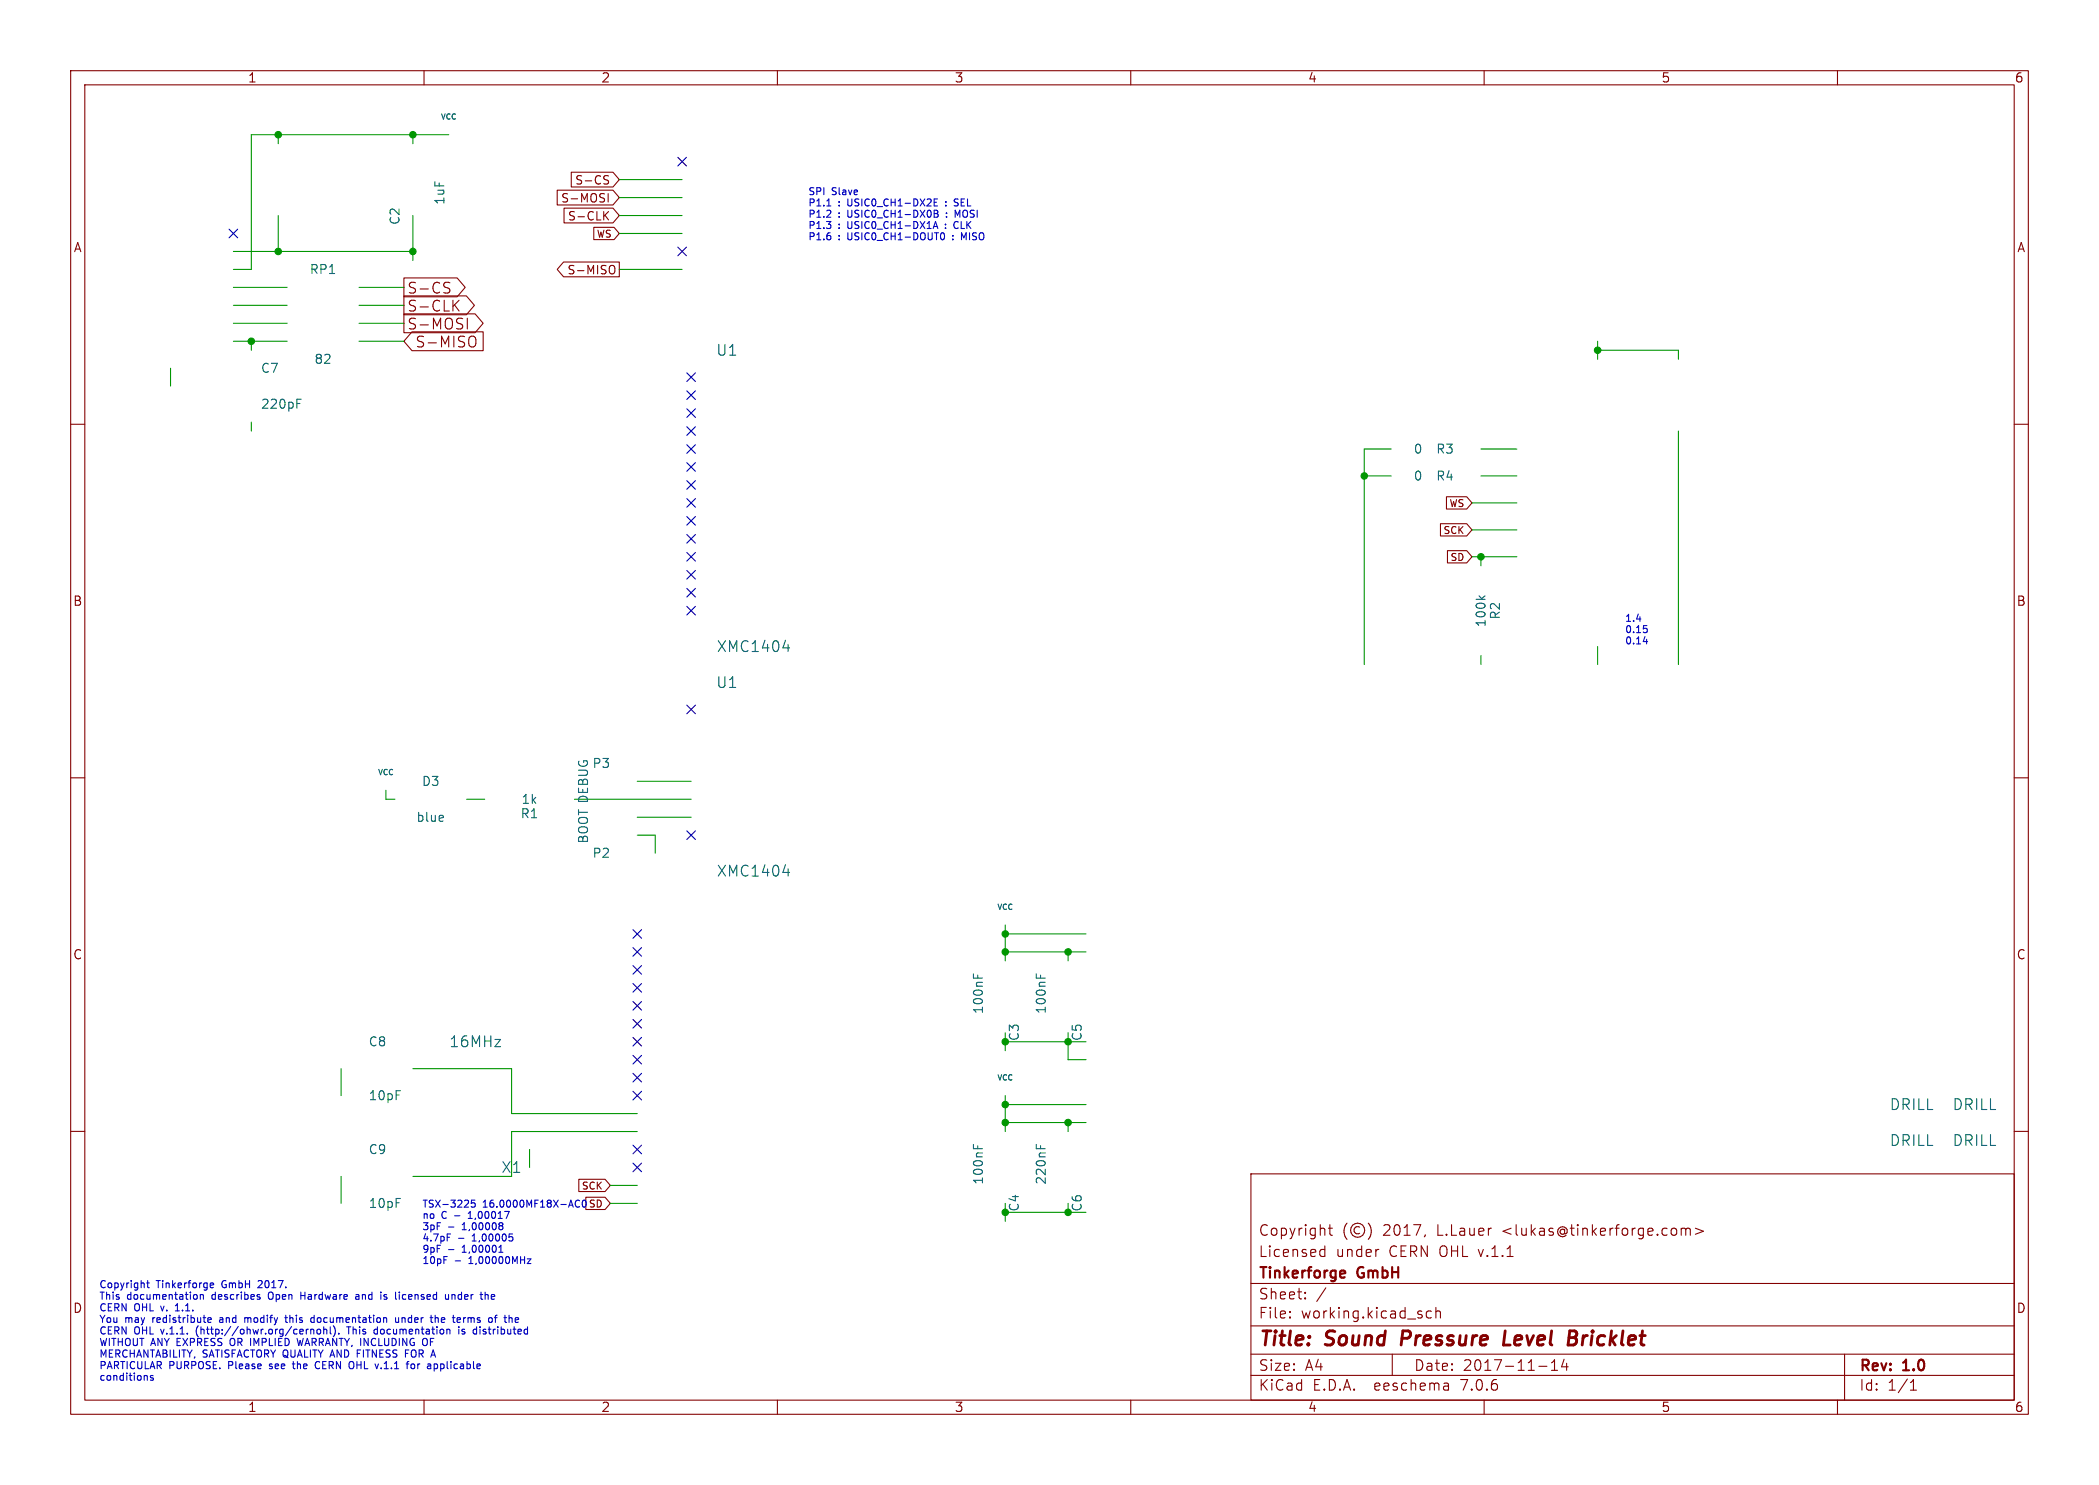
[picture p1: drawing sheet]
<svg xmlns="http://www.w3.org/2000/svg" width="297mm" height="210mm" viewBox="0 0 297 210" stroke-linecap="round" stroke-linejoin="round" font-family="sans-serif">
<g fill="none" stroke="#840000" stroke-width=".15">
<path d="M10 10h277v190h-277zM12 12h273v186h-273zM60 10v2M110 10v2M160 10v2M210 10v2M260 10v2M57.1 39.3h7.6l1.1 1.3-1.1 1.4h-7.6zM63.1 39.9l.6 .1M78.8 26.9h7.9l.9 1-.9 1.1h-7.9zM79.7 37.1h7.9v2h-7.9l-.9-1zM79.8 29.4h6.9l.9 1.1-.9 1h-6.9z"/>
<path d="M80.8 24.4h5.9l.9 1-.9 1h-5.9zM84 32.2h2.9l.7 .8-.7 .9h-2.9zM85.6 30.4l.5 .7M85.7 25.4l.3 .1 .1 .3-.2 .2h-.3M85.7 24.8l.4 .1M86.1 27.4v1.2M86.1 29.9l-.7 .7M86.5 37.5a.4 .4 0 0 1 .5 .4v.4a.4 .4 0 0 1-.5 .4M10 60h2M57.1 41.8h8.9l1.1 1.4-1.1 1.3h-8.9zM57.1 44.4h10.1l1.2 1.3-1.2 1.4h-10.1zM58.3 46.9h10.1v2.7h-10.1l-1.2-1.3z"/>
<path d="M63.1 40.6a.56 .56 0 0 1 .6 .4l-.2 .4h-.5M64.3 43.1l.7 .9M65 42.5l-.9 .8M66.1 45v1.5M66.7 47.5a.51 .51 0 0 1 .6 .5v.6a.51 .51 0 0 1-.6 .5M285 60h2M203.8 74.1h3.7l.8 .8-.8 .9h-3.7zM204.7 70.3h2.8l.8 .8-.8 .9h-2.8zM204.8 77.9h2.7l.8 .8-.8 .9h-2.7zM10 110h2M285 110h2M10 160h2"/>
<path d="M285 160h2M81.9 166.8h3.7l.8 .8-.8 .9h-3.7zM82.9 169.3h2.7l.8 .9-.8 .8h-2.7zM177 166h108v32h-108zM186.9 177.6l.1 .1 .5-.1M186.9 176.8l.1-.1 .5 .1M187.5 176.2v1.5M188 173.7h.5M188.2 173.2v1.3v.1l.3 .1M190.6 173a1.72 1.72 0 0 0 0 2.3M192.4 173.6a.52 .52 0 0 0-.8 .4 .52 .52 0 0 0 .8 .4M193.6 173a1.72 1.72 0 0 1 0 2.3"/>
<path d="M195 176.7h.1M201.7 174.6l-.2 .3M237.9 173.8a.37 .37 0 0 1 .6 .1M237.9 173.7v1M238.5 173.9l.2-.2 .4 .1 .1 .9M238.5 173.9v.8M239.9 173.7l1.1 .4-1.1 .5M60 198v2M110 198v2M160 198v2M177 194.5h108M177 191.5h108"/>
<path d="M177 187.5h108M177 181.5h108M182.5 186.3h.1l-.1 .1M182.5 186.3v.1M182.5 185.5v.1M182.5 185.5h.1l-.1 .1M184.7 183.6v.1M184.7 183.6h-.1l.1 .1M184.7 182.8v.1M184.7 182.8h-.1l.1 .1M187.6 182.1l-1.3 2M197 191.5v3"/>
<path d="M202.5 185.5l-.4-.1-.3 .3v.4l.2 .2 .1 .1 .4-.1M203.2 185.5a.37 .37 0 0 1 .6 .1v.8M203.2 184.9v1.5M204.9 195.7l.1 .9M205 196.5l-.2 .1M205 196h-.2M210 198v2M217.7 193.2h1.2M219.5 193.8h.9M219.5 192.7l.5-.4v1.5M221.3 192.2l-.3 1.1h.9M221.7 192.8v1"/>
<path d="M260 198v2M261 191.5v6.5M270.3 196.6h.9M270.3 195.5l.4-.4v1.5"/>
<circle cx="192.1" cy="174" r="1"/>
</g>
<path d="M198.5 188.2l-.2 2M213 188.2l-.3 2h1M222.1 188.2h.7a.49 .49 0 0 1 .3 .5 .49 .49 0 0 1-.4 .5l.2 .1a.58 .58 0 0 1-.3 .9" fill="none" stroke="#840000" stroke-width=".4"/>
<path d="M190.1 179.7l.2 .1v.2l-.7 .2M190.3 180.6l-.2 .1" fill="none" stroke="#840000" stroke-width=".3"/>
<g fill="none" stroke="#0000c2" stroke-width=".15">
<path d="M116.9 30.7h.7M117 29.1h.6M117.5 29.8v.4M132 32.3l.4-1 .3 1M132.1 32h.5M132.2 28.6h.3M132.2 29.7l.5 .1v.2l-.2 .2M132.2 30.2h.3M132.5 30.2l.2 .2v.2l-.5 .1M132.7 28.1h-.5v1h.5M133.2 33l.1-.1a.53 .53 0 0 1 .4 .5 .53 .53 0 0 1-.4 .5h-.1M133.8 32.2v.1"/>
<path d="M133.8 31.7v.1M133.8 29v.1M133.8 28.5v.1M133.9 30.6v.1M133.9 30.1v.1M134.8 33.8v.1M134.8 33.3v.1M135 29.1h.4M135.3 31.3a.53 .53 0 0 0-.3 .5 .53 .53 0 0 0 .3 .5M135.4 28.1h-.2l-.2 .2 .1 .3 .3 .1M135.5 30.4l-.3-.7v1M136.4 33.6l-.3-.7v1"/>
<path d="M232.5 90.7h.6M232.6 88.5h.4M232.9 88.9l.2 .1v.3l-.2 .2M62.8 177.7h.5M63.3 174.5h.5M66.3 172.3h.5M66.4 171.5l-.1 .1M67.2 169.7h-.5v.5l.1-.1 .3 .1 .1 .1v.3l-.1 .1-.4-.1M70.6 177.1h.6M70.9 176.1v1M71.2 173.1l-.2 .2 .1 .1 .1 .3-.2 .2M72.1 174.5h.4"/>
<path d="M72.4 174.9l.2 .2v.2l-.2 .2M74.6 178h.5l-.5 .7h.5M82 169.8a.47 .47 0 0 0-.6 .4 .47 .47 0 0 0 .4 .5l.2-.1M82.8 169.8l-.1-.1a.53 .53 0 0 0-.3 .5 .53 .53 0 0 0 .3 .5h.1M20.7 194.5l.1 .2v.5M20.7 181.4h.4M20.9 181.1v.9l.2 .1M21.7 194.6l-.3-.1-.1 .2v.1l.4 .1v.2h-.4M24.8 185.4h.6M25 184.5l-.2 .2M27.6 183.1h.2l.1 .2v.4h-.3M27.8 187.9v.7"/>
<path d="M28.3 183.2l.2-.1h.2l.1 .6M28.3 183.1v.6M29.4 186.7l.5-.1-.1-.2-.2-.1-.2 .2 .1 .5h.3M29.7 181.6l.2-.2h.2l.1 .2v.1l-.5 .1M29.7 182l.2 .1h.3M31.1 186.7v.3M32.6 189.4v.7M34.6 186.3v.7M34.9 186.3l-.3 .1M36.6 181.1l-.1 .1M36.7 183.4l.1 .2-.1 .1M36.7 183.1h.1"/>
<path d="M37.1 181.5l-.6 .6h.6M38 182.9v.7M38.1 193.5l.1 .1M38.2 192.9v.3M40.3 186.3h.4M40.4 186v.9l.3 .1M41.4 192.9h.3M41.5 192.5v.9l.2 .2M42 189.3l.3 1 .2-.7 .2 .7M42.6 182.7v1M42.6 183.2h.5M44 186.8l.2 .2h.3"/>
<path d="M44 188v.7M44 188.1l.1-.1h.3v.7M44.5 186.4l-.3-.1-.2 .2M44.5 186v1M44.8 192.6a.5 .5 0 0 0-.2 .6 .5 .5 0 0 0 .6 .3M44.9 188h.3l.2 .2v.3l-.2 .2-.3-.1-.1-.1zM45.8 188.1l.2-.1h.2v.7M45.8 187.6v1.1M46.7 187.6v.9l.2 .2M47.2 187.5a1.19 1.19 0 0 1 0 1.5M47.9 188.6v.1M49.3 187.6v1.1"/>
<path d="M49.9 192.6a.72 .72 0 0 1 0 .9M50.4 183.1h.3l.1 .6M50.5 191.4h.4M50.8 183.3l-.3 .1-.2 .1 .2 .2h.3M53 188.6l.1 .1 .3-.1M53.4 188h-.3l-.1 .1M53.4 187.6v1.1M54.3 183.7h.4M54.7 183.1h-.2l-.2 .1 .1 .2 .3 .1M56 186.3v.7h.3l.1-.1M56.4 186.3v.7M56.5 182.7v.1"/>
<path d="M56.9 186.3v.7M57 183.1l-.1 .2 .1 .4M57 186.3l-.1 .1M57.4 191.4h.3M58.2 192.9h.3l.2 .2v.3l-.2 .2-.3-.1-.1-.1zM60.3 189.3a.72 .72 0 0 1 0 .9M61.4 192.9h.3l.2 .2-.1 .4h-.4M61.6 186.4l.1-.1 .3 .1v.6M61.6 186v1M63 183.1l.1 .6h.2h.2M63.5 183.1v.6M63.5 188l.2 .1v.6"/>
<path d="M64 183.1v.6M64.3 183.1h-.2l-.1 .1M64.9 187.6v.1M64.9 188v.7M65 186.3l.2 .3-.5 .1M65.1 187h-.1M65.4 188.6h.3M65.6 186.3v.7M65.6 186.4v.1M65.7 188h-.2l-.1 .1v.2l.3 .1M67.9 187.6v.1M67.9 188v.7"/>
<path d="M68.8 183.1l.3 .1v.5M69.6 183.1v.6M70 186.3h.3M70 183.3l-.5 .1M70.3 186l-.2 .1v.9M72.9 187h.4M72.9 186.4l.3-.1 .2 .3-.5 .1"/>
</g>
<g fill="none" stroke="#009600" stroke-width=".15">
<path d="M39.4 19.1v1.2M58.4 19.1v1.2M63.5 19.1h-27.9v19h-2.6M33 35.6h25.4M39.4 30.5v5.1M58.4 30.5v6.3M87.6 38.1h8.9M87.6 33h8.9M87.6 25.4h8.9M87.6 30.5h8.9M87.6 27.9h8.9M24.1 52.1v2.5"/>
<path d="M33 43.2h7.6M33 40.6h7.6M33 45.7h7.6M33 48.3h7.6M35.6 48.3v1.2M35.6 59.7v1.3M50.8 43.2h6.3M50.8 40.6h6.3M50.8 45.7h6.3M50.8 48.3h6.3M226.1 49.5h11.4v1.3M226.1 48.3v2.5"/>
<path d="M193 67.3h3.8M196.8 63.5h-3.8v30.5M208.3 78.7h6.3M208.3 74.9h6.3M208.3 71.1h6.3M209.5 78.7v1.3M209.5 67.3h5.1M209.5 63.5h5.1M237.5 61v33M209.5 92.7v1.3M226.1 91.4v2.6M54.6 111.8v1.2h1.3"/>
<path d="M66 113h2.6M81.3 113h16.5M90.2 115.6h7.6M90.2 110.5h7.6M90.2 118.1h2.5v2.6M142.2 134.6h11.5M142.2 130.8v5.1M142.2 132.1h11.5M151.1 134.6v1.3M48.3 151.1v3.8M58.4 151.1h14v6.4h17.8M142.2 146.1v2.5"/>
<path d="M142.2 154.9v5.1M142.2 147.3h11.5M142.2 158.8h11.5M142.2 156.2h11.5M151.1 146.1v3.8h2.6M151.1 158.8v1.2M48.3 166.4v3.8M74.9 162.6v2.5M86.4 167.6h3.8M86.4 170.2h3.8M90.2 160h-17.8v6.4h-14M142.2 170.2v2.5"/>
<path d="M142.2 171.5h11.5M151.1 170.2v1.3"/>
</g>
<g fill="none" stroke="#000084" stroke-width=".15">
<path d="M32.4 32.4l1.2 1.2M33.6 32.4l-1.2 1.2M95.9 35l1.2 1.2M95.9 22.3l1.2 1.2M97.1 35l-1.2 1.2M97.1 22.3l-1.2 1.2M97.2 52.7l1.2 1.2M97.2 55.3l1.2 1.2M97.2 57.8l1.2 1.2M98.4 52.7l-1.2 1.2M98.4 55.3l-1.2 1.2M98.4 57.8l-1.2 1.2"/>
<path d="M97.2 70.5l1.2 1.2M97.2 62.9l1.2 1.2M97.2 60.4l1.2 1.2M97.2 73.1l1.2 1.2M97.2 68l1.2 1.2M97.2 65.4l1.2 1.2M97.2 75.6l1.2 1.2M97.2 78.1l1.2 1.2M98.4 70.5l-1.2 1.2M98.4 62.9l-1.2 1.2M98.4 60.4l-1.2 1.2M98.4 73.1l-1.2 1.2"/>
<path d="M98.4 68l-1.2 1.2M98.4 65.4l-1.2 1.2M98.4 75.6l-1.2 1.2M98.4 78.1l-1.2 1.2M97.2 80.7l1.2 1.2M97.2 99.7l1.2 1.2M97.2 83.2l1.2 1.2M97.2 85.8l1.2 1.2M98.4 80.7l-1.2 1.2M98.4 99.7l-1.2 1.2M98.4 83.2l-1.2 1.2M98.4 85.8l-1.2 1.2"/>
<path d="M97.2 117.5l1.2 1.2M98.4 117.5l-1.2 1.2M89.6 131.5l1.2 1.2M89.6 139.1l1.2 1.2M89.6 134l1.2 1.2M89.6 136.6l1.2 1.2M90.8 131.5l-1.2 1.2M90.8 139.1l-1.2 1.2M90.8 134l-1.2 1.2M90.8 136.6l-1.2 1.2M89.6 144.2l1.2 1.2M89.6 154.3l1.2 1.2"/>
<path d="M89.6 151.8l1.2 1.2M89.6 149.3l1.2 1.2M89.6 146.7l1.2 1.2M89.6 141.6l1.2 1.2M90.8 144.2l-1.2 1.2M90.8 154.3l-1.2 1.2M90.8 151.8l-1.2 1.2M90.8 149.3l-1.2 1.2M90.8 146.7l-1.2 1.2M90.8 141.6l-1.2 1.2M89.6 162l1.2 1.2M89.6 164.5l1.2 1.2"/>
<path d="M90.8 162l-1.2 1.2M90.8 164.5l-1.2 1.2"/>
</g>
<g fill="none" stroke="#006464" stroke-width=".15">
<path d="M42 57.1h.4M42 56.5h.6M110.8 91.6h.9M111.5 91.1v1M209.3 84.3l.5 .5M210.1 84.3l-.5 .3M62.7 115.4v.2l-.6 .1M110.8 123.4h.9M111.5 122.9v1M137.7 137.7v.6M138.3 137.9v.4M146.6 137.7v.6"/>
<path d="M147.2 137.9v.4M137.7 161.8v.6M138.3 162v.4M146.6 161.8v.6M147.2 162v.4"/>
</g>
<g fill="#009600" stroke="#009600" stroke-width=".15">
<circle cx="142.2" cy="158.8" r=".46"/>
<circle cx="142.2" cy="156.2" r=".46"/>
<circle cx="58.4" cy="19.1" r=".46"/>
<circle cx="39.4" cy="35.6" r=".46"/>
<circle cx="58.4" cy="35.6" r=".46"/>
<circle cx="35.6" cy="48.3" r=".46"/>
<circle cx="39.4" cy="19.1" r=".46"/>
<circle cx="193" cy="67.3" r=".46"/>
<circle cx="209.5" cy="78.7" r=".46"/>
<circle cx="151.1" cy="134.6" r=".46"/>
<circle cx="226.1" cy="49.5" r=".46"/>
<circle cx="151.1" cy="147.3" r=".46"/>
<circle cx="142.2" cy="147.3" r=".46"/>
<circle cx="151.1" cy="171.5" r=".46"/>
<circle cx="142.2" cy="171.5" r=".46"/>
<circle cx="151.1" cy="158.8" r=".46"/>
<circle cx="142.2" cy="134.6" r=".46"/>
<circle cx="142.2" cy="132.1" r=".46"/>
</g>
<g font-size="2.8" fill="#840000">
<text x="178" y="190.9">Title:</text>
<text x="187.7" y="190.9">Sound</text>
<text x="199.1" y="190.9">Pressure</text>
<text x="214.4" y="190.9">Level</text>
<text x="224.3" y="190.9">Bricklet</text>
</g>
<g font-size="2.1" fill="#840000">
<text x="57.5" y="41.7">S-CS</text>
<text x="57.5" y="44.3">S-CLK</text>
<text x="57.5" y="46.8">S-MOSI</text>
<text x="58.7" y="49.4">S-MISO</text>
<text x="178" y="178">Licensed</text>
<text x="178" y="175">Copyright</text>
<text x="189" y="178">under</text>
<text x="195.7" y="175">2017,</text>
<text x="196.6" y="178">CERN OHL v.1.1</text>
<text x="203.5" y="175">L.Lauer</text>
<text x="212.8" y="175">&lt;lukas@tinkerforge.com&gt;</text>
<text x="178" y="184">Sheet:</text>
<text x="178" y="181.2">Tinkerforge</text>
<text x="192.2" y="181.2">GmbH</text>
<text x="178" y="186.7">File:</text>
<text x="184.1" y="186.7">working.kicad_sch</text>
<text x="178" y="196.9">KiCad</text>
<text x="178" y="194.1">Size:</text>
<text x="184.7" y="194.1">A4</text>
<text x="185.7" y="196.9">E.D.A.</text>
<text x="194.6" y="196.9">eeschema</text>
<text x="200" y="194.1">Date:</text>
<text x="207" y="196.9">7.0.6</text>
<text x="207" y="194.1">2017-11-14</text>
<text x="263" y="194.3">Rev:</text>
<text x="263" y="196.9">Id:</text>
<text x="267.1" y="196.9">1/1</text>
<text x="269.4" y="194.3">1.0</text>
</g>
<g font-size="2.1" fill="#006464">
<text x="101.3" y="50.5">U1</text>
<text x="101.3" y="92.4">XMC1404</text>
<text x="101.3" y="97.5">U1</text>
<text x="101.3" y="124.2">XMC1404</text>
<text x="63.5" y="148.3">16MHz</text>
<text x="267.3" y="157.2">DRILL</text>
<text x="276.2" y="157.2">DRILL</text>
<text x="70.9" y="166.1">X1</text>
<text x="267.3" y="162.3">DRILL</text>
<text x="276.2" y="162.3">DRILL</text>
</g>
<g font-size="1.8" fill="#840000">
<text x="35" y="11.9">1</text>
<text x="85" y="11.9">2</text>
<text x="135" y="11.9">3</text>
<text x="185" y="11.9">4</text>
<text x="235" y="11.9">5</text>
<text x="285" y="11.9">6</text>
<text x="10.3" y="35.9">A</text>
<text x="285.3" y="35.9">A</text>
<text x="10.3" y="85.9">B</text>
<text x="285.3" y="85.9">B</text>
<text x="10.3" y="135.9">C</text>
<text x="285.3" y="135.9">C</text>
<text x="10.3" y="185.9">D</text>
<text x="285.3" y="185.9">D</text>
<text x="35" y="199.9">1</text>
<text x="85" y="199.9">2</text>
<text x="135" y="199.9">3</text>
<text x="185" y="199.9">4</text>
<text x="235" y="199.9">5</text>
<text x="285" y="199.9">6</text>
</g>
<g font-size="1.8" fill="#006464">
<text x="63.1" y="29.1" transform="rotate(-90 63.1 29.1)">1uF</text>
<text x="56.7" y="31.9" transform="rotate(-90 56.7 31.9)">C2</text>
<text x="43.7" y="39">RP1</text>
<text x="36.8" y="52.9">C7</text>
<text x="44.4" y="51.7">82</text>
<text x="36.8" y="58">220pF</text>
<text x="200" y="64.4">0</text>
<text x="203.1" y="64.4">R3</text>
<text x="200" y="68.2">0</text>
<text x="203.1" y="68.2">R4</text>
<text x="210.4" y="88.8" transform="rotate(-90 210.4 88.8)">100k</text>
<text x="212.4" y="87.7" transform="rotate(-90 212.4 87.7)">R2</text>
<text x="59.6" y="111.4">D3</text>
<text x="73.7" y="113.9">1k</text>
<text x="83.7" y="108.8">P3</text>
<text x="58.8" y="116.4">blue</text>
<text x="73.6" y="115.9">R1</text>
<text x="83.4" y="119.4" transform="rotate(-90 83.4 119.4)">BOOT DEBUG</text>
<text x="83.7" y="121.5">P2</text>
<text x="139.3" y="143.5" transform="rotate(-90 139.3 143.5)">100nF</text>
<text x="148.2" y="143.5" transform="rotate(-90 148.2 143.5)">100nF</text>
<text x="52.1" y="148.2">C8</text>
<text x="144.4" y="147.3" transform="rotate(-90 144.4 147.3)">C3</text>
<text x="153.3" y="147.3" transform="rotate(-90 153.3 147.3)">C5</text>
<text x="52.1" y="155.8">10pF</text>
<text x="52.1" y="163.4">C9</text>
<text x="139.3" y="167.6" transform="rotate(-90 139.3 167.6)">100nF</text>
<text x="148.2" y="167.6" transform="rotate(-90 148.2 167.6)">220nF</text>
<text x="52.1" y="171">10pF</text>
<text x="144.4" y="171.4" transform="rotate(-90 144.4 171.4)">C4</text>
<text x="153.3" y="171.4" transform="rotate(-90 153.3 171.4)">C6</text>
</g>
<g font-size="1.7" fill="#840000">
<text x="79.3" y="28.9">S-MOSI</text>
<text x="81.3" y="26.3">S-CS</text>
<text x="80.2" y="31.4">S-CLK</text>
<text x="80.2" y="39">S-MISO</text>
</g>
<g font-size="1.4" fill="#0000c2">
<text x="114.3" y="27.7">SPI</text>
<text x="114.3" y="29.3">P1.1</text>
<text x="117.7" y="27.7">Slave</text>
<text x="118.7" y="29.3">:</text>
<text x="120.1" y="29.3">USIC0_CH1-DX2E</text>
<text x="135.8" y="29.3">SEL</text>
<text x="114.3" y="30.9">P1.2</text>
<text x="114.3" y="32.4">P1.3</text>
<text x="114.3" y="34">P1.6</text>
<text x="118.7" y="30.9">:</text>
<text x="118.7" y="32.4">:</text>
<text x="118.7" y="34">:</text>
<text x="120.1" y="30.9">USIC0_CH1-DX0B</text>
<text x="120.1" y="32.4">USIC0_CH1-DX1A</text>
<text x="120.1" y="34">USIC0_CH1-DOUT0</text>
<text x="135.7" y="32.4">CLK</text>
<text x="135.9" y="30.9">MOSI</text>
<text x="136.8" y="34">MISO</text>
<text x="229.9" y="88">1.4</text>
<text x="229.9" y="89.6">0.15</text>
<text x="229.9" y="91.2">0.14</text>
<text x="59.7" y="170.8">TSX-3225</text>
<text x="59.7" y="172.4">no</text>
<text x="62.5" y="172.4">C</text>
<text x="64.5" y="172.4">-</text>
<text x="66.7" y="172.4">1,00017</text>
<text x="68.3" y="170.8">16.0000MF18X-AC0</text>
<text x="83.2" y="171">SD</text>
<text x="59.7" y="174">3pF</text>
<text x="59.7" y="175.6">4.7pF</text>
<text x="59.7" y="177.2">9pF</text>
<text x="59.7" y="178.8">10pF</text>
<text x="63.4" y="174">-</text>
<text x="63.4" y="177.2">-</text>
<text x="64.3" y="178.8">-</text>
<text x="64.8" y="175.6">-</text>
<text x="65.6" y="174">1,00008</text>
<text x="65.6" y="177.2">1,00001</text>
<text x="66.6" y="178.8">1,00000MHz</text>
<text x="67" y="175.6">1,00005</text>
<text x="14" y="182.2">Copyright</text>
<text x="14" y="183.9">This</text>
<text x="14" y="185.5">CERN</text>
<text x="18" y="183.9">documentation</text>
<text x="19" y="185.5">OHL</text>
<text x="22.2" y="182.2">Tinkerforge</text>
<text x="23" y="185.5">v.</text>
<text x="25.3" y="185.5">1.1.</text>
<text x="30.2" y="183.9">describes</text>
<text x="31.6" y="182.2">GmbH</text>
<text x="37" y="182.2">2017.</text>
<text x="38.4" y="183.9">Open</text>
<text x="43.2" y="183.9">Hardware</text>
<text x="51.3" y="183.9">and</text>
<text x="55.1" y="183.9">is</text>
<text x="57.4" y="183.9">licensed</text>
<text x="64.7" y="183.9">under</text>
<text x="70" y="183.9">the</text>
<text x="14" y="187.2">You</text>
<text x="14" y="188.8">CERN</text>
<text x="14" y="190.4">WITHOUT ANY EXPRESS</text>
<text x="17.7" y="187.2">may</text>
<text x="19" y="188.8">OHL</text>
<text x="21.8" y="187.2">redistribute</text>
<text x="23" y="188.8">v.1.1.</text>
<text x="28.2" y="188.8">(http://ohwr.org/cernohl).</text>
<text x="31.5" y="187.2">and</text>
<text x="33" y="190.4">OR IMPLIED</text>
<text x="35.3" y="187.2">modify</text>
<text x="41.4" y="187.2">this</text>
<text x="43.1" y="190.4">WARRANTY, INCLUDING</text>
<text x="45.2" y="187.2">documentation</text>
<text x="49.9" y="188.8">This</text>
<text x="53.9" y="188.8">documentation</text>
<text x="57.4" y="187.2">under</text>
<text x="61.3" y="190.4">OF</text>
<text x="62.7" y="187.2">the</text>
<text x="66.1" y="187.2">terms</text>
<text x="66.1" y="188.8">is</text>
<text x="68.4" y="188.8">distributed</text>
<text x="71.4" y="187.2">of</text>
<text x="14" y="192.1">MERCHANTABILITY,</text>
<text x="14" y="193.7">PARTICULAR</text>
<text x="14" y="195.3">conditions</text>
<text x="23.9" y="193.7">PURPOSE.</text>
<text x="28.7" y="192.1">SATISFACTORY QUALITY AND</text>
<text x="32.5" y="193.7">Please</text>
<text x="38.6" y="193.7">see</text>
<text x="42.2" y="193.7">the</text>
<text x="45.6" y="193.7">CERN</text>
<text x="50.6" y="193.7">OHL</text>
<text x="51.2" y="192.1">FITNESS</text>
<text x="54.6" y="193.7">v.1.1</text>
<text x="58.3" y="192.1">FOR</text>
<text x="59.3" y="193.7">for</text>
<text x="62.5" y="193.7">applicable</text>
</g>
<g font-size="1.4" fill="#840000">
<text x="84.3" y="33.8">WS</text>
<text x="205" y="71.9">WS</text>
<text x="204.1" y="75.7">SCK</text>
<text x="205.1" y="79.5">SD</text>
<text x="82.2" y="168.4">SCK</text>
</g>
<g font-size="1.1" fill="#006464">
<text x="62.3" y="17.1">VCC</text>
<text x="53.4" y="109.8">VCC</text>
<text x="141" y="128.9">VCC</text>
<text x="141" y="153">VCC</text>
</g>
</svg>
